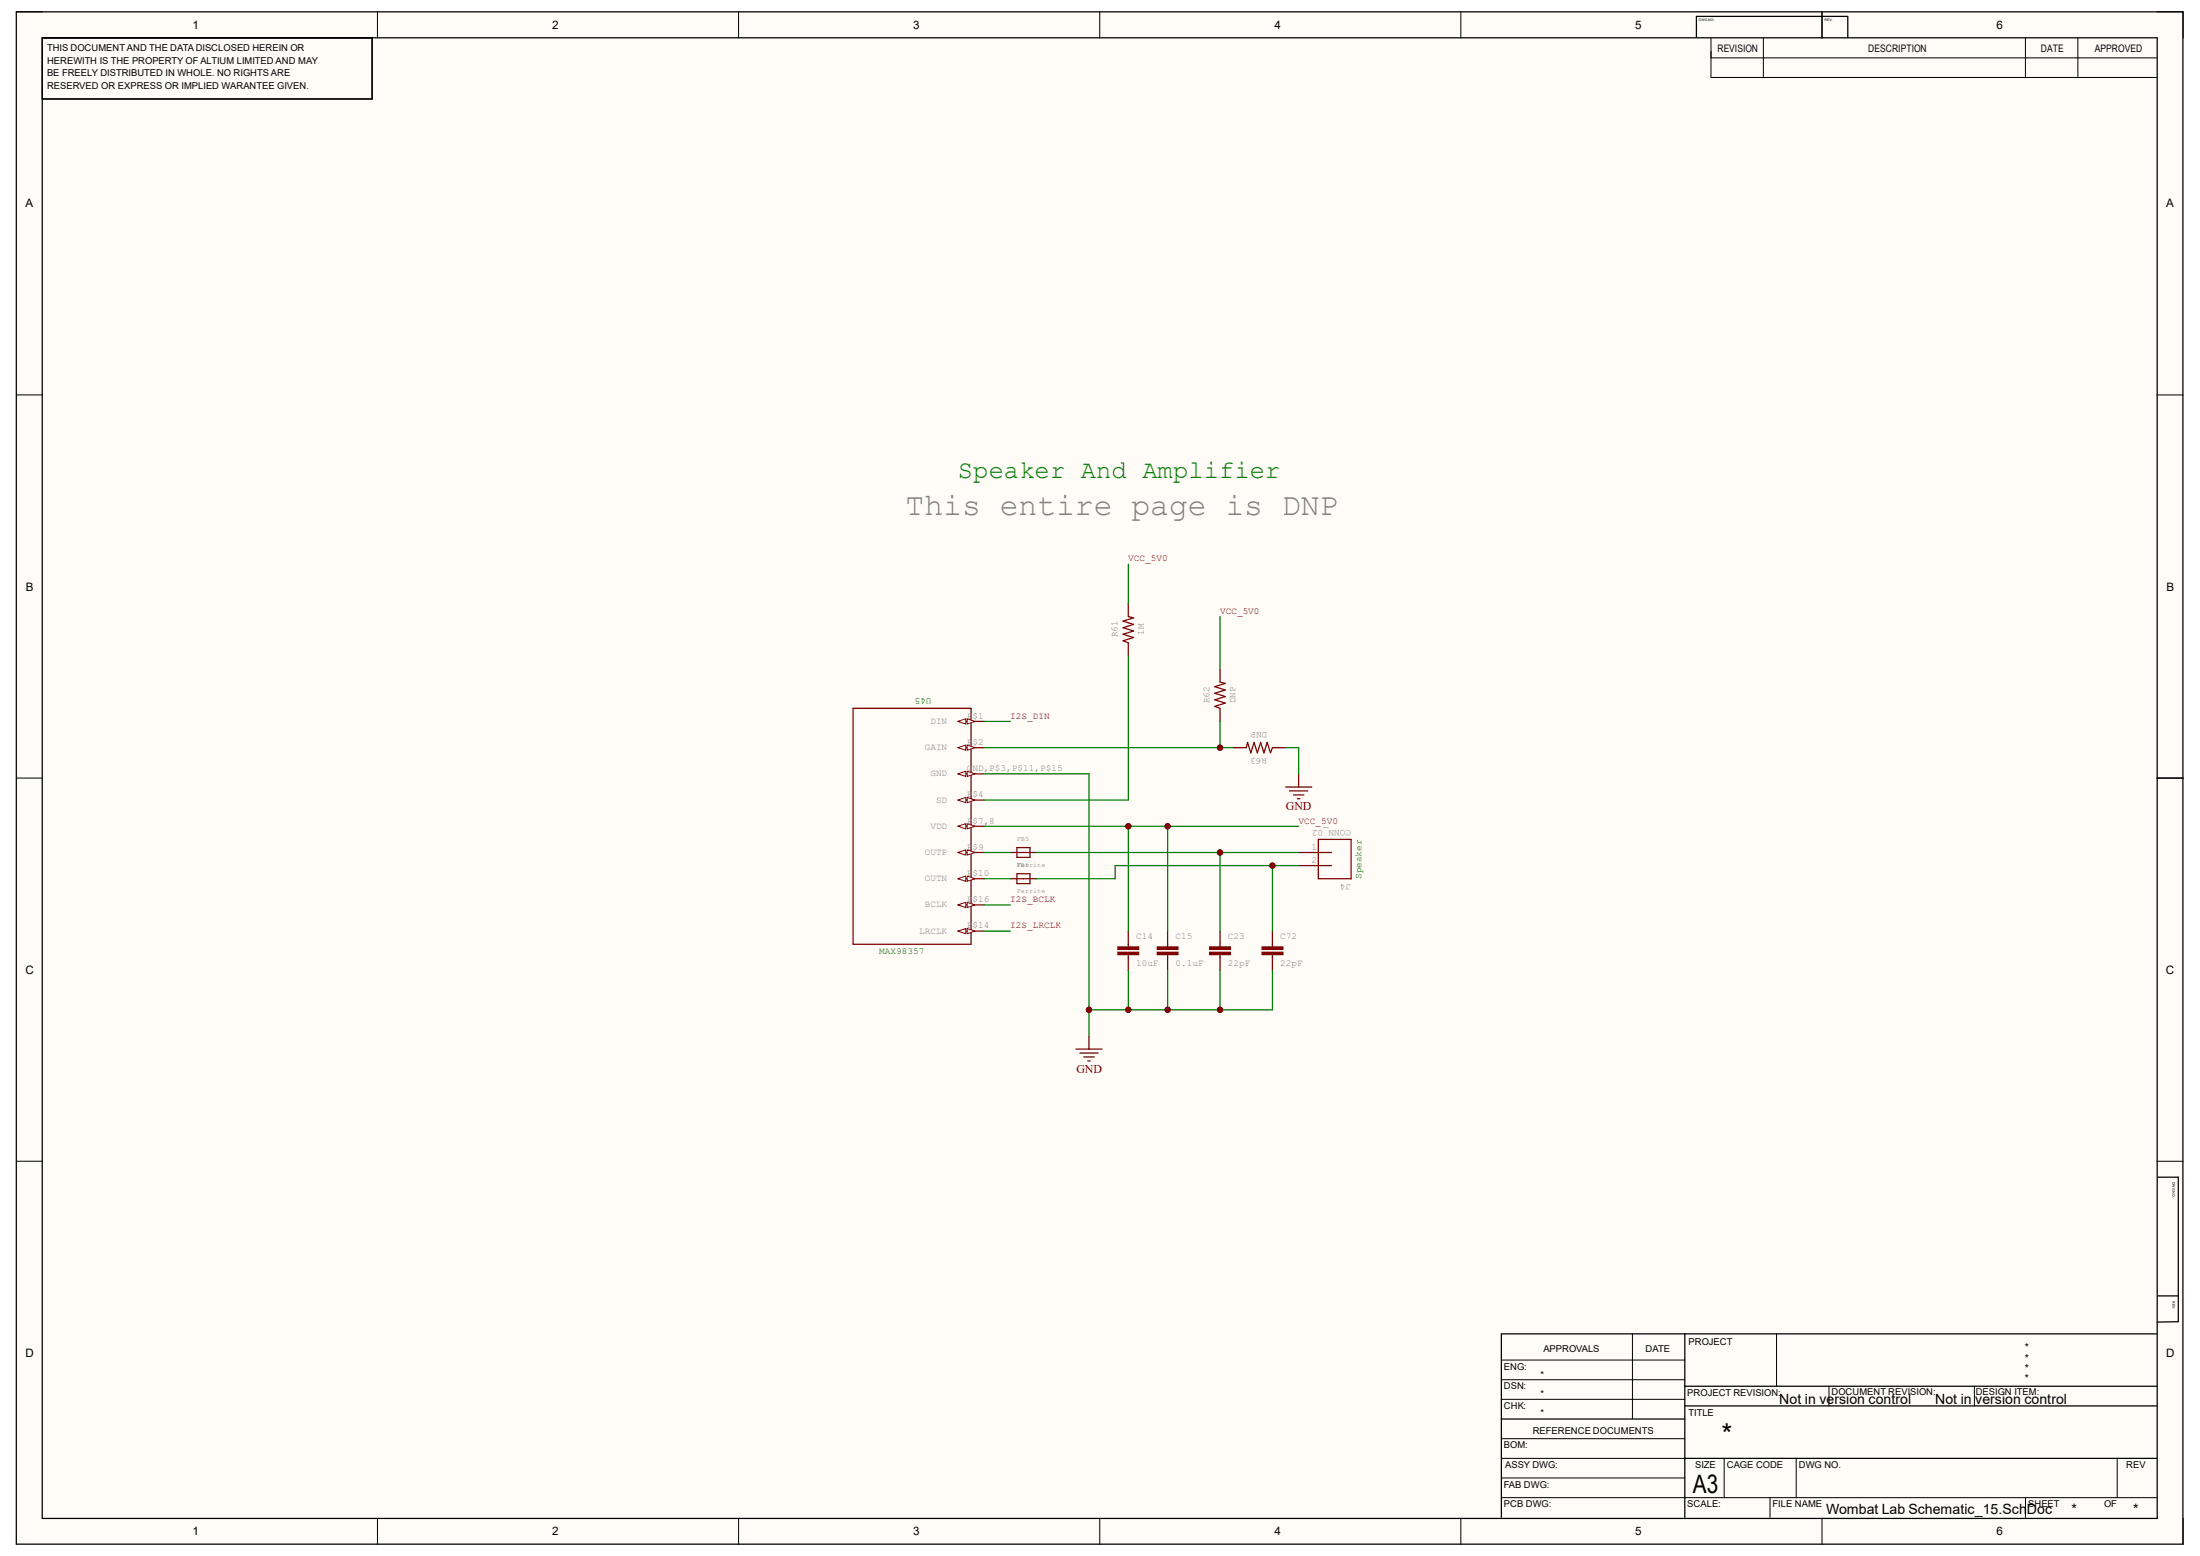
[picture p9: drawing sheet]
<svg xmlns="http://www.w3.org/2000/svg" width="297mm" height="210mm" viewBox="0 0 297 210" stroke-linecap="round" stroke-linejoin="round" font-family="sans-serif">
<g fill="#fffcf8">
<path d="M2.2 1.6h292.5v206.8h-292.5z" fill-rule="evenodd"/>
<path d="M5.7 5.1h285.5v199.8h-285.5z" fill-rule="evenodd"/>
</g>
<g fill="none" stroke="#000" stroke-width=".14">
<path d="M2.2 1.6h3.5M51 1.6v3.5M99.7 1.6v3.5M148.5 1.6v3.5M197.2 1.6v3.5M246 1.6v3.5M291.2 1.6h3.5v3.5M2.2 53.3h3.5M291.2 53.3h3.5M2.2 105h3.5M291.2 105h3.5M2.2 156.7h3.5"/>
<path d="M291.2 156.7h3.5M51 204.9v3.5M99.7 204.9v3.5M148.5 204.9v3.5M197.2 204.9v3.5M246 204.9v3.5M294.7 204.9v3.5"/>
</g>
<circle cx="147" cy="136.3" r=".35" fill="#000080"/>
<circle cx="147" cy="136.3" r=".35" fill="none" stroke="#000080" stroke-width=".14"/>
<circle cx="152.3" cy="136.3" r=".35" fill="#000080"/>
<circle cx="152.3" cy="136.3" r=".35" fill="none" stroke="#000080" stroke-width=".14"/>
<circle cx="152.3" cy="111.5" r=".35" fill="#000080"/>
<circle cx="152.3" cy="111.5" r=".35" fill="none" stroke="#000080" stroke-width=".14"/>
<circle cx="157.6" cy="136.3" r=".35" fill="#000080"/>
<circle cx="157.6" cy="136.3" r=".35" fill="none" stroke="#000080" stroke-width=".14"/>
<circle cx="157.6" cy="111.5" r=".35" fill="#000080"/>
<circle cx="157.6" cy="111.5" r=".35" fill="none" stroke="#000080" stroke-width=".14"/>
<circle cx="164.7" cy="136.3" r=".35" fill="#000080"/>
<circle cx="164.7" cy="136.3" r=".35" fill="none" stroke="#000080" stroke-width=".14"/>
<circle cx="164.7" cy="115.1" r=".35" fill="#000080"/>
<circle cx="164.7" cy="115.1" r=".35" fill="none" stroke="#000080" stroke-width=".14"/>
<circle cx="164.7" cy="100.9" r=".35" fill="#000080"/>
<circle cx="164.7" cy="100.9" r=".35" fill="none" stroke="#000080" stroke-width=".14"/>
<circle cx="171.8" cy="116.8" r=".35" fill="#000080"/>
<circle cx="171.8" cy="116.8" r=".35" fill="none" stroke="#000080" stroke-width=".14"/>
<g fill="none" stroke="#000" stroke-width=".17">
<path d="M2.2 1.6h292.5v206.8h-292.5zM5.7 5.1h285.5v199.8h-285.5zM5.7 5.1h44.5v8.3h-44.5M246 1.6v3.5M249.5 2.2h-20.5v2.8M249.5 2.3v2.8M291.2 105h3.5M291.3 158.9h2.8v19.5h-2.9M291.3 174.9h2.8M202.7 191.5h24.8M227.5 187.1h63.6M227.5 180v24.8"/>
<path d="M227.5 189.8h63.6M227.5 196.8h63.6M291.1 180h-88.4v24.8"/>
</g>
<g fill="none" stroke="#000" stroke-width=".14">
<path d="M231 5.2v5.3h60.1M231 7.8h60.1M238.1 5.2v5.3M273.4 5.2v5.3M280.5 5.2v5.3M202.7 186.2h24.8M202.7 183.6h24.8M202.7 188.9h24.8M202.7 196.8h24.8M202.7 194.2h24.8M202.7 199.5h24.8M220.4 180v11.5"/>
<path d="M232.8 196.8v5.3M239.8 180v7.1M242.5 196.8v5.3M246.9 187.1v2.7M266.6 187.1v2.7M285.8 196.8v5.3M202.7 202.1h88.4M239 202.1v2.7M273.5 202.1v2.7"/>
</g>
<path d="M115.2 95.6h15.9v31.8h-15.9zM129.3 97.4h3.6" fill="none" stroke="#800000" stroke-width=".17"/>
<path d="M129.3 97.4l1.1-.4v.7z" fill="#f8fcff"/>
<path d="M129.3 97.4l1.1-.4v.7z" fill="none" stroke="#800000" stroke-width=".14"/>
<path d="M130.6 97l1 .4-1 .3z" fill="#f8fcff"/>
<path d="M130.6 97l1 .4-1 .3z" fill="none" stroke="#800000" stroke-width=".14"/>
<path d="M129.3 100.9h3.6" fill="none" stroke="#800000" stroke-width=".17"/>
<path d="M129.3 100.9l1.1-.3v.7z" fill="#f8fcff"/>
<path d="M129.3 100.9l1.1-.3v.7z" fill="none" stroke="#800000" stroke-width=".14"/>
<path d="M130.6 100.6l1 .3-1 .4z" fill="#f8fcff"/>
<path d="M130.6 100.6l1 .3-1 .4z" fill="none" stroke="#800000" stroke-width=".14"/>
<path d="M129.3 104.4h3.6" fill="none" stroke="#800000" stroke-width=".17"/>
<path d="M129.3 104.4l1.1-.3v.7z" fill="#f8fcff"/>
<path d="M129.3 104.4l1.1-.3v.7z" fill="none" stroke="#800000" stroke-width=".14"/>
<path d="M130.6 104.1l1 .3-1 .4z" fill="#f8fcff"/>
<path d="M130.6 104.1l1 .3-1 .4z" fill="none" stroke="#800000" stroke-width=".14"/>
<path d="M129.3 108h3.6" fill="none" stroke="#800000" stroke-width=".17"/>
<path d="M129.3 108l1.1-.4v.7z" fill="#f8fcff"/>
<path d="M129.3 108l1.1-.4v.7z" fill="none" stroke="#800000" stroke-width=".14"/>
<path d="M130.6 107.6l1 .4-1 .3z" fill="#f8fcff"/>
<path d="M130.6 107.6l1 .4-1 .3z" fill="none" stroke="#800000" stroke-width=".14"/>
<path d="M129.3 111.5h3.6" fill="none" stroke="#800000" stroke-width=".17"/>
<path d="M129.3 111.5l1.1-.3v.7z" fill="#f8fcff"/>
<path d="M129.3 111.5l1.1-.3v.7z" fill="none" stroke="#800000" stroke-width=".14"/>
<path d="M130.6 111.2l1 .3-1 .4z" fill="#f8fcff"/>
<path d="M130.6 111.2l1 .3-1 .4z" fill="none" stroke="#800000" stroke-width=".14"/>
<path d="M129.3 115.1h3.6" fill="none" stroke="#800000" stroke-width=".17"/>
<path d="M129.3 115.1l1.1-.4v.7z" fill="#f8fcff"/>
<path d="M129.3 115.1l1.1-.4v.7z" fill="none" stroke="#800000" stroke-width=".14"/>
<path d="M130.6 114.7l1 .4-1 .3z" fill="#f8fcff"/>
<path d="M130.6 114.7l1 .4-1 .3z" fill="none" stroke="#800000" stroke-width=".14"/>
<path d="M129.3 118.6h3.6" fill="none" stroke="#800000" stroke-width=".17"/>
<path d="M129.3 118.6l1.1-.4v.8z" fill="#f8fcff"/>
<path d="M129.3 118.6l1.1-.4v.8z" fill="none" stroke="#800000" stroke-width=".14"/>
<path d="M130.6 118.2l1 .4-1 .4z" fill="#f8fcff"/>
<path d="M130.6 118.2l1 .4-1 .4z" fill="none" stroke="#800000" stroke-width=".14"/>
<path d="M129.3 125.7h3.6" fill="none" stroke="#800000" stroke-width=".17"/>
<path d="M129.3 125.7l1.1-.4v.7z" fill="#f8fcff"/>
<path d="M129.3 125.7l1.1-.4v.7z" fill="none" stroke="#800000" stroke-width=".14"/>
<path d="M130.6 125.3l1 .4-1 .3z" fill="#f8fcff"/>
<path d="M130.6 125.3l1 .4-1 .3z" fill="none" stroke="#800000" stroke-width=".14"/>
<path d="M129.3 122.1h3.6" fill="none" stroke="#800000" stroke-width=".17"/>
<path d="M129.3 122.1l1.1-.3v.7z" fill="#f8fcff"/>
<path d="M129.3 122.1l1.1-.3v.7z" fill="none" stroke="#800000" stroke-width=".14"/>
<path d="M130.6 121.8l1 .3-1 .4z" fill="#f8fcff"/>
<path d="M130.6 121.8l1 .3-1 .4zM150.9 128.5h2.8v.4h-2.8zM150.9 127.8h2.8v.4h-2.8zM156.2 128.5h2.8v.4h-2.8zM156.2 127.8h2.8v.4h-2.8zM163.3 128.5h2.8v.4h-2.8zM163.3 127.8h2.8v.4h-2.8zM170.4 128.5h2.8v.4h-2.8zM170.4 127.8h2.8v.4h-2.8z" fill="none" stroke="#800000" stroke-width=".14"/>
<g fill="none" stroke="#800000" stroke-width=".17">
<path d="M152.3 81.4v1.8l.7 .2-1.4 .4 1.4 .5-1.4 .4 1.4 .5-1.4 .4 1.4 .4-1.4 .5 .7 .3v1.7M164.7 90.3v1.8l.7 .1-1.4 .5 1.4 .4-1.4 .5 1.4 .4-1.4 .5 1.4 .4-1.4 .4 .7 .3v1.8M136.4 115.1h3.5M136.4 118.6h3.5M137.3 114.4h1.8v1.3h-1.8zM137.3 117.9h1.8v1.4h-1.8zM166.5 100.9h1.7l.2-.7 .5 1.4 .4-1.4 .5 1.4 .4-1.4 .4 1.4 .5-1.4 .4 1.4 .3-.7h1.8M173.6 106.2h3.5M174.1 106.8h2.5M174.6 107.3h1.4M175.1 107.8h.4M175.3 116.8h4.4"/>
<path d="M175.3 115.1h4.4M175.3 104.4v1.8M178 113.3h4.4v5.3h-4.4zM147 139.8v1.8M152.3 125.7v2.1M152.3 128.9v2.1M157.6 125.7v2.1M157.6 128.9v2.1M164.7 125.7v2.1M164.7 128.9v2.1M171.8 125.7v2.1M171.8 128.9v2.1"/>
<path d="M145.3 141.6h3.5M145.8 142.1h2.5M146.3 142.7h1.4M146.8 143.2h.4"/>
</g>
<path d="M150.9 128.7h2.8M150.9 128h2.8M156.2 128.7h2.8M156.2 128h2.8M163.3 128.7h2.8M163.3 128h2.8M170.4 128.7h2.8M170.4 128h2.8" fill="none" stroke="#800000" stroke-width=".35"/>
<path d="M132.9 104.4h14.1v35.4M152.3 131v5.3M157.6 131v5.3M164.7 131v5.3M171.8 131v5.3h-24.8" fill="none" stroke="#008000" stroke-width=".17"/>
<circle cx="147" cy="136.3" r=".35" fill="#800000"/>
<circle cx="147" cy="136.3" r=".35" fill="none" stroke="#800000" stroke-width=".14"/>
<circle cx="152.3" cy="136.3" r=".35" fill="#800000"/>
<circle cx="152.3" cy="136.3" r=".35" fill="none" stroke="#800000" stroke-width=".14"/>
<circle cx="157.6" cy="136.3" r=".35" fill="#800000"/>
<circle cx="157.6" cy="136.3" r=".35" fill="none" stroke="#800000" stroke-width=".14"/>
<circle cx="164.7" cy="136.3" r=".35" fill="#800000"/>
<circle cx="164.7" cy="136.3" r=".35" fill="none" stroke="#800000" stroke-width=".14"/>
<path d="M132.9 111.5h42.4M152.3 111.5v14.2M157.6 111.5v14.2M173.6 100.9h1.7v3.5" fill="none" stroke="#008000" stroke-width=".17"/>
<circle cx="152.3" cy="111.5" r=".35" fill="#800000"/>
<circle cx="152.3" cy="111.5" r=".35" fill="none" stroke="#800000" stroke-width=".14"/>
<circle cx="157.6" cy="111.5" r=".35" fill="#800000"/>
<circle cx="157.6" cy="111.5" r=".35" fill="none" stroke="#800000" stroke-width=".14"/>
<path d="M152.3 76.1v5.3M164.7 83.2v7.1M132.9 115.1h3.5M132.9 118.6h3.5M139.9 115.1h35.4M164.7 115.1v10.6" fill="none" stroke="#008000" stroke-width=".17"/>
<circle cx="164.7" cy="115.1" r=".35" fill="#800000"/>
<circle cx="164.7" cy="115.1" r=".35" fill="none" stroke="#800000" stroke-width=".14"/>
<path d="M171.8 116.8v8.9M175.3 116.8h-24.7v1.8h-10.7" fill="none" stroke="#008000" stroke-width=".17"/>
<circle cx="171.8" cy="116.8" r=".35" fill="#800000"/>
<circle cx="171.8" cy="116.8" r=".35" fill="none" stroke="#800000" stroke-width=".14"/>
<path d="M132.9 97.4h3.5M152.3 88.5v19.5h-19.4M164.7 97.4v3.5M132.9 100.9h33.6M132.9 125.7h3.5M132.9 122.1h3.5" fill="none" stroke="#008000" stroke-width=".17"/>
<circle cx="164.7" cy="100.9" r=".35" fill="#800000"/>
<circle cx="164.7" cy="100.9" r=".35" fill="none" stroke="#800000" stroke-width=".14"/>
<text font-size="4.2" fill="#808080" x="122.3" y="69.6">This entire page is DNP</text>
<text font-size="3.8" x="232.4" y="194.9">*</text>
<text font-size="3.4" fill="#008000" x="129.3" y="64.5">Speaker And Amplifier</text>
<text font-size="3.4" x="228.6" y="201.5">A3</text>
<g font-size="1.9">
<text x="240.2" y="189.5">Not in version control</text>
<text x="261.2" y="189.5">Not in version control</text>
<text x="246.5" y="204.4">Wombat Lab Schematic_15.SchDoc</text>
<text x="279.7" y="204.4">*</text>
<text x="288" y="204.4">*</text>
</g>
<g font-size="1.6">
<text x="26" y="3.9">1</text>
<text x="74.5" y="3.9">2</text>
<text x="123.3" y="3.9">3</text>
<text x="172" y="3.9">4</text>
<text x="220.8" y="3.9">5</text>
<text x="269.5" y="3.9">6</text>
<text x="3.4" y="28">A</text>
<text x="292.4" y="28">A</text>
<text x="3.5" y="79.7">B</text>
<text x="292.5" y="79.7">B</text>
<text x="3.4" y="131.4">C</text>
<text x="292.4" y="131.4">C</text>
<text x="3.4" y="183.1">D</text>
<text x="292.4" y="183.1">D</text>
<text x="26" y="207.2">1</text>
<text x="74.5" y="207.2">2</text>
<text x="123.3" y="207.2">3</text>
<text x="172" y="207.2">4</text>
<text x="220.8" y="207.2">5</text>
<text x="269.5" y="207.2">6</text>
</g>
<g font-size="1.6" fill="#800000">
<text x="173.6" y="109.4">GND</text>
<text x="145.3" y="144.8">GND</text>
</g>
<g font-size="1.4">
<text x="231.9" y="7">REVISION</text>
<text x="252.2" y="7">DESCRIPTION</text>
<text x="275.5" y="7">DATE</text>
<text x="282.8" y="7">APPROVED</text>
<text x="273.3" y="185.2">*</text>
<text x="273.3" y="182.4">*</text>
<text x="273.3" y="183.8">*</text>
<text x="273.3" y="186.6">*</text>
</g>
<g font-size="1.3">
<text x="6.3" y="6.9">THIS DOCUMENT AND THE DATA DISCLOSED HEREIN OR</text>
<text x="6.3" y="8.6">HEREWITH IS THE PROPERTY OF ALTIUM LIMITED AND MAY</text>
<text x="6.3" y="10.3">BE FREELY DISTRIBUTED IN WHOLE. NO RIGHTS ARE</text>
<text x="6.3" y="12">RESERVED OR EXPRESS OR IMPLIED WARANTEE GIVEN.</text>
<text x="203" y="184.9">ENG:</text>
<text x="208" y="185.9">*</text>
<text x="208.4" y="182.4">APPROVALS</text>
<text x="222.2" y="182.4">DATE</text>
<text x="228" y="181.5">PROJECT</text>
<text x="203" y="187.5">DSN:</text>
<text x="203" y="190.2">CHK:</text>
<text x="208" y="188.6">*</text>
<text x="208" y="191.1">*</text>
<text x="227.8" y="188.4">PROJECT REVISION:</text>
<text x="228" y="191.1">TITLE</text>
<text x="247.3" y="188.3">DOCUMENT REVISION:</text>
<text x="266.7" y="188.3">DESIGN ITEM:</text>
<text x="203" y="195.5">BOM:</text>
<text x="206.9" y="193.5">REFERENCE DOCUMENTS</text>
<text x="203" y="200.8">FAB DWG:</text>
<text x="203" y="203.5">PCB DWG:</text>
<text x="203.2" y="198.2">ASSY DWG:</text>
<text x="227.8" y="203.5">SCALE:</text>
<text x="228.9" y="198.2">SIZE</text>
<text x="233.1" y="198.2">CAGE CODE</text>
<text x="239.3" y="203.5">FILE NAME</text>
<text x="242.9" y="198.2">DWG NO.</text>
<text x="273.8" y="203.5">SHEET</text>
<text x="284.1" y="203.5">OF</text>
<text x="287.1" y="198.2">REV</text>
</g>
<g font-size="1.3" fill="#800000">
<text x="152.3" y="75.8">VCC_5V0</text>
<text x="164.7" y="82.8">VCC_5V0</text>
<text x="136.4" y="97">I2S_DIN</text>
<text x="175.3" y="111.2">VCC_5V0</text>
<text x="136.4" y="125.3">I2S_LRCLK</text>
<text x="136.4" y="121.8">I2S_BCLK</text>
</g>
<g font-size="1.3" fill="#808080">
<text x="150.9" y="86" transform="rotate(-90 150.9 86)">R61</text>
<text x="154.4" y="85.7" transform="rotate(-90 154.4 85.7)">1M</text>
<text x="163.3" y="94.9" transform="rotate(-90 163.3 94.9)">R62</text>
<text x="166.8" y="94.9" transform="rotate(-90 166.8 94.9)">DNP</text>
<text x="124.8" y="101.2">GAIN</text>
<text x="125.6" y="97.7">DIN</text>
<text x="130.5" y="97">P$1</text>
<text x="130.5" y="100.5">P$2</text>
<text x="171.1" y="98.8" transform="rotate(-180 171.1 98.8)">DNP</text>
<text x="125.6" y="104.8">GND</text>
<text x="130.5" y="104.1">GND,P$3,P$11,P$15</text>
<text x="130.5" y="107.6">P$4</text>
<text x="171.1" y="102.4" transform="rotate(-180 171.1 102.4)">R63</text>
<text x="125.6" y="111.8">VDD</text>
<text x="126.4" y="108.3">SD</text>
<text x="130.5" y="111.2">P$7,8</text>
<text x="182.4" y="112.1" transform="rotate(-180 182.4 112.1)">CONN_02</text>
<text x="124.8" y="115.4">OUTP</text>
<text x="124.8" y="118.9">OUTN</text>
<text x="130.5" y="114.7">P$9</text>
<text x="130.5" y="118.2">P$10</text>
<text x="177.1" y="114.7">1</text>
<text x="177.1" y="116.5">2</text>
<text x="182.4" y="119.3" transform="rotate(-180 182.4 119.3)">J4</text>
<text x="124.8" y="122.5">BCLK</text>
<text x="130.5" y="125.3">P$14</text>
<text x="130.5" y="121.8">P$16</text>
<text x="124.1" y="126">LRCLK</text>
<text x="153.4" y="126.8">C14</text>
<text x="153.4" y="130.3">10uF</text>
<text x="158.7" y="126.8">C15</text>
<text x="158.7" y="130.3">0.1uF</text>
<text x="165.8" y="126.8">C23</text>
<text x="165.8" y="130.3">22pF</text>
<text x="172.8" y="126.8">C72</text>
<text x="172.8" y="130.3">22pF</text>
</g>
<g font-size="1.3" fill="#008000">
<text x="125.8" y="94.2" transform="rotate(-180 125.8 94.2)">U45</text>
<text x="183.8" y="118.6" transform="rotate(-90 183.8 118.6)">Speaker</text>
<text x="118.7" y="128.8">MAX98357</text>
</g>
<g font-size=".9" fill="#808080">
<text x="137.3" y="113.5">FB5</text>
<text x="137.3" y="117">Ferrite</text>
<text x="137.3" y="117">FB6</text>
<text x="137.3" y="120.5">Ferrite</text>
</g>
<g font-size=".5">
<text x="229.4" y="2.8">DWG NO:</text>
<text x="246.3" y="2.8">REV:</text>
<text x="293.3" y="159.5" transform="rotate(90 293.3 159.5)">DWG NO:</text>
<text x="293.3" y="175.6" transform="rotate(90 293.3 175.6)">REV:</text>
</g>
</svg>
